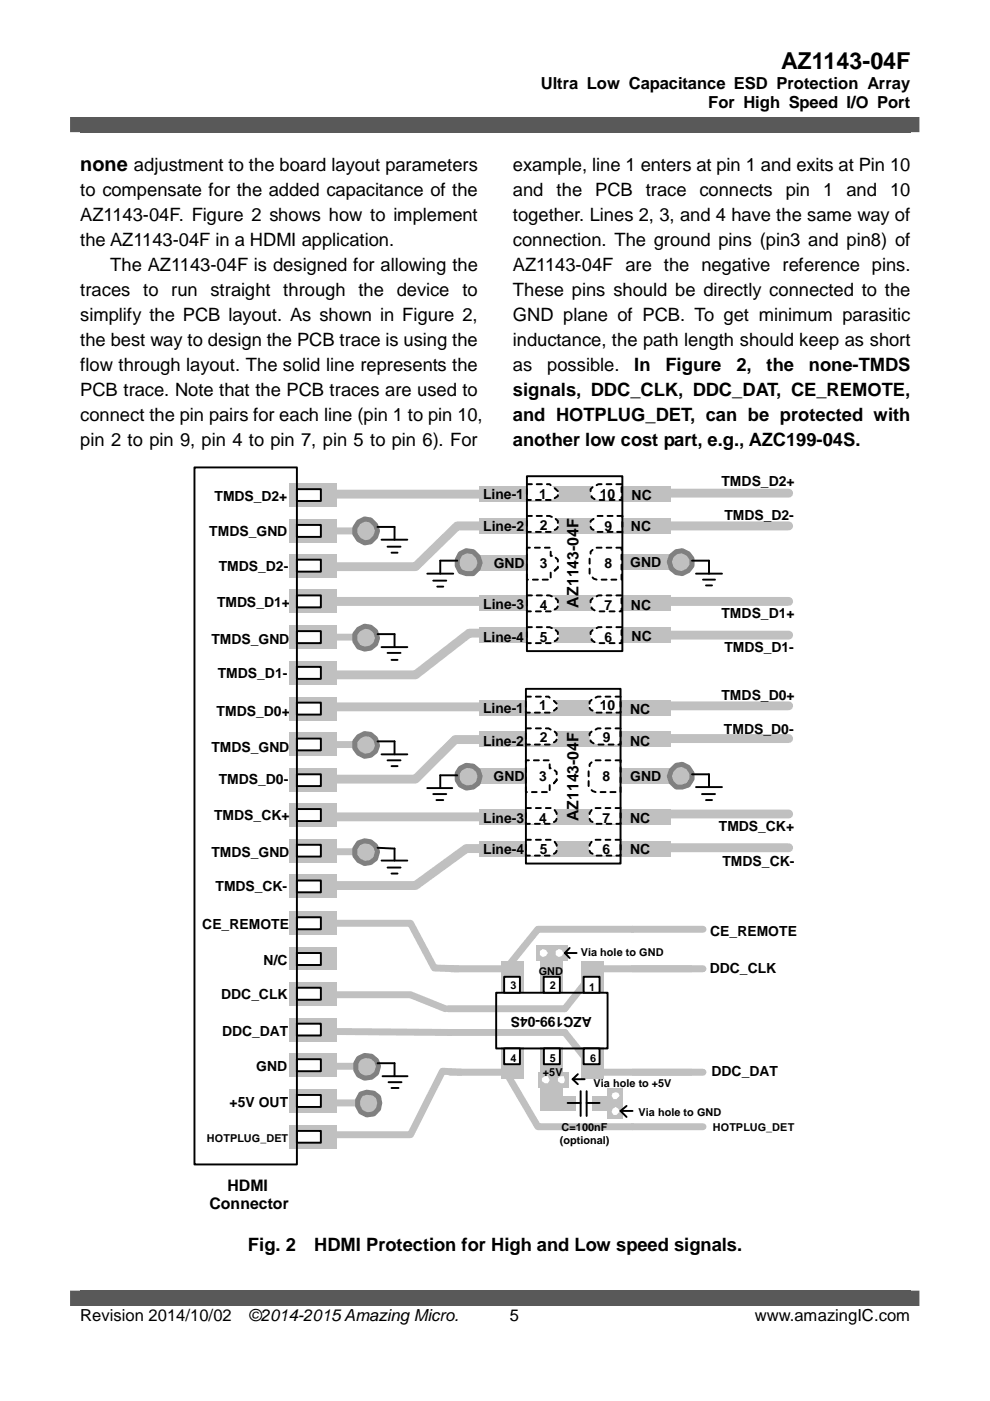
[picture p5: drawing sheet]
<svg xmlns="http://www.w3.org/2000/svg" width="210mm" height="297mm" viewBox="0 0 210 297" stroke-linecap="round" stroke-linejoin="round" font-family="sans-serif">
<g fill="#595959">
<path d="M14.9 24.8h180v3.2h-180z"/>
<path d="M17 24.8h176v3.2h-176z"/>
<path d="M14.9 273.6h180v3.3h-180z"/>
<path d="M17 273.6h176v3.3h-176z"/>
</g>
<path d="M132 117.4h10.1v3.4h-10.1z" fill-rule="evenodd" fill="#c0c0c0"/>
<g fill="none" stroke="#c0c0c0" stroke-width="1.9">
<path d="M71.4 104.8h30.2M101.6 111.5h-4.7l-8.8 8.6h-16.7M142.1 111.5h25.1M142.1 104.6h25.1M71.4 127.5h30.4M101.6 134.2h-2.1l-11.4 8.9h-16.7M142.1 127.5h25.1M142.1 134.7h25.1M71.4 149.9h30.2M101.6 156.8h-5.1l-8.4 8.4h-16.7M142.1 156.6h25.1M142.1 149.6h25.1"/>
<path d="M71.4 173.2h30.2M101.6 179.9h-2.8l-10.7 7.8h-16.7M142.1 172.6h25.1M142.1 179.7h25.1"/>
</g>
<path d="M61.3 102.4h10.1v5.1h-10.1z" fill-rule="evenodd" fill="#c0c0c0"/>
<path d="M62.9 103.7h5.1v2.5h-5.1z" fill-rule="evenodd" fill="#fff"/>
<path d="M62.9 103.7h5.1v2.5h-5.1z" fill="none" stroke="#000" stroke-width=".41"/>
<path d="M61.3 110h10.1v5.1h-10.1z" fill-rule="evenodd" fill="#c0c0c0"/>
<path d="M62.9 111.3h5.1v2.5h-5.1z" fill-rule="evenodd" fill="#fff"/>
<path d="M62.9 111.3h5.1v2.5h-5.1z" fill="none" stroke="#000" stroke-width=".41"/>
<path d="M61.3 117.4h10.1v5h-10.1z" fill-rule="evenodd" fill="#c0c0c0"/>
<path d="M62.9 118.7h5.1v2.5h-5.1z" fill-rule="evenodd" fill="#fff"/>
<path d="M62.9 118.7h5.1v2.5h-5.1z" fill="none" stroke="#000" stroke-width=".41"/>
<path d="M61.3 125h10.1v5h-10.1z" fill-rule="evenodd" fill="#c0c0c0"/>
<path d="M62.9 126.2h5.1v2.6h-5.1z" fill-rule="evenodd" fill="#fff"/>
<path d="M62.9 126.2h5.1v2.6h-5.1z" fill="none" stroke="#000" stroke-width=".41"/>
<path d="M61.3 132.6h10.1v5h-10.1z" fill-rule="evenodd" fill="#c0c0c0"/>
<path d="M62.9 133.8h5.1v2.6h-5.1z" fill-rule="evenodd" fill="#fff"/>
<path d="M62.9 133.8h5.1v2.6h-5.1z" fill="none" stroke="#000" stroke-width=".41"/>
<path d="M61.3 140.1h10.1v5.1h-10.1z" fill-rule="evenodd" fill="#c0c0c0"/>
<path d="M62.9 141.4h5.1v2.5h-5.1z" fill-rule="evenodd" fill="#fff"/>
<path d="M62.9 141.4h5.1v2.5h-5.1z" fill="none" stroke="#000" stroke-width=".41"/>
<path d="M61.3 147.7h10.1v5.1h-10.1z" fill-rule="evenodd" fill="#c0c0c0"/>
<path d="M62.9 149h5.1v2.5h-5.1z" fill-rule="evenodd" fill="#fff"/>
<path d="M62.9 149h5.1v2.5h-5.1z" fill="none" stroke="#000" stroke-width=".41"/>
<path d="M61.3 155.3h10.1v5.1h-10.1z" fill-rule="evenodd" fill="#c0c0c0"/>
<path d="M62.9 156.6h5.1v2.5h-5.1z" fill-rule="evenodd" fill="#fff"/>
<path d="M62.9 156.6h5.1v2.5h-5.1z" fill="none" stroke="#000" stroke-width=".41"/>
<path d="M61.3 162.9h10.1v5h-10.1z" fill-rule="evenodd" fill="#c0c0c0"/>
<path d="M62.9 164.2h5.1v2.5h-5.1z" fill-rule="evenodd" fill="#fff"/>
<path d="M62.9 164.2h5.1v2.5h-5.1z" fill="none" stroke="#000" stroke-width=".41"/>
<path d="M61.3 170.3h10.1v5h-10.1z" fill-rule="evenodd" fill="#c0c0c0"/>
<path d="M62.9 171.5h5.1v2.6h-5.1z" fill-rule="evenodd" fill="#fff"/>
<path d="M62.9 171.5h5.1v2.6h-5.1z" fill="none" stroke="#000" stroke-width=".41"/>
<path d="M61.3 177.8h10.1v5.1h-10.1z" fill-rule="evenodd" fill="#c0c0c0"/>
<path d="M62.9 179.1h5.1v2.5h-5.1z" fill-rule="evenodd" fill="#fff"/>
<path d="M62.9 179.1h5.1v2.5h-5.1z" fill="none" stroke="#000" stroke-width=".41"/>
<path d="M61.3 185.4h10.1v5.1h-10.1z" fill-rule="evenodd" fill="#c0c0c0"/>
<path d="M62.9 186.7h5.1v2.5h-5.1z" fill-rule="evenodd" fill="#fff"/>
<path d="M62.9 186.7h5.1v2.5h-5.1z" fill="none" stroke="#000" stroke-width=".41"/>
<path d="M61.3 193.2h10.1v5.1h-10.1z" fill-rule="evenodd" fill="#c0c0c0"/>
<path d="M62.9 194.5h5.1v2.5h-5.1z" fill-rule="evenodd" fill="#fff"/>
<path d="M62.9 194.5h5.1v2.5h-5.1z" fill="none" stroke="#000" stroke-width=".41"/>
<path d="M61.3 200.8h10.1v4.8h-10.1z" fill-rule="evenodd" fill="#c0c0c0"/>
<path d="M62.9 202.1h5.1v2.5h-5.1z" fill-rule="evenodd" fill="#fff"/>
<path d="M62.9 202.1h5.1v2.5h-5.1z" fill="none" stroke="#000" stroke-width=".41"/>
<path d="M61.3 208.2h10.1v5h-10.1z" fill-rule="evenodd" fill="#c0c0c0"/>
<path d="M62.9 209.4h5.1v2.6h-5.1z" fill-rule="evenodd" fill="#fff"/>
<path d="M62.9 209.4h5.1v2.6h-5.1z" fill="none" stroke="#000" stroke-width=".41"/>
<path d="M61.3 215.8h10.1v5h-10.1z" fill-rule="evenodd" fill="#c0c0c0"/>
<path d="M62.9 217h5.1v2.5h-5.1z" fill-rule="evenodd" fill="#fff"/>
<path d="M62.9 217h5.1v2.5h-5.1z" fill="none" stroke="#000" stroke-width=".41"/>
<path d="M61.3 223.4h10.1v5h-10.1z" fill-rule="evenodd" fill="#c0c0c0"/>
<path d="M62.9 224.6h5.1v2.5h-5.1z" fill-rule="evenodd" fill="#fff"/>
<path d="M62.9 224.6h5.1v2.5h-5.1z" fill="none" stroke="#000" stroke-width=".41"/>
<path d="M61.3 230.9h10.1v5.1h-10.1z" fill-rule="evenodd" fill="#c0c0c0"/>
<path d="M62.9 232.2h5.1v2.5h-5.1z" fill-rule="evenodd" fill="#fff"/>
<path d="M62.9 232.2h5.1v2.5h-5.1z" fill="none" stroke="#000" stroke-width=".41"/>
<path d="M61.3 238.5h10.1v5h-10.1z" fill-rule="evenodd" fill="#c0c0c0"/>
<path d="M62.9 239.8h5.1v2.5h-5.1z" fill-rule="evenodd" fill="#fff"/>
<path d="M41.2 99.1h21.7v147.8h-21.7zM62.9 239.8h5.1v2.5h-5.1z" fill="none" stroke="#000" stroke-width=".41"/>
<path d="M70.1 180.6h5.1" fill="none" stroke="#c0c0c0" stroke-width="1.5"/>
<path d="M76 178.7a2.58 2.58 0 0 1 4.1 1.9l-.5 1.5a2.48 2.48 0 0 1-3.7 .3 2.48 2.48 0 0 1 .1-3.7z" fill-rule="evenodd" fill="#c0c0c0"/>
<path d="M76 178.7a2.58 2.58 0 0 1 4.1 1.9l-.5 1.5a2.48 2.48 0 0 1-3.7 .3 2.48 2.48 0 0 1 .1-3.7z" fill="none" stroke="#808080" stroke-width="1.1"/>
<path d="M80.1 179.7l3.6 .2v2.6M80.9 182.5h5.5M82.2 183.9h2.7M83 185.2h1.3" fill="none" stroke="#000" stroke-width=".41"/>
<path d="M70.1 157.9h5.1" fill="none" stroke="#c0c0c0" stroke-width="1.5"/>
<path d="M76 156.2l1.3-.7 1.3 .2 1 .9 .5 1.5a2.48 2.48 0 0 1-2.2 2.2 2.48 2.48 0 0 1-2.7-1.6v-1.5z" fill-rule="evenodd" fill="#c0c0c0"/>
<path d="M76 156.2l1.3-.7 1.3 .2 1 .9 .5 1.5a2.48 2.48 0 0 1-2.2 2.2 2.48 2.48 0 0 1-2.7-1.6v-1.5z" fill="none" stroke="#808080" stroke-width="1.1"/>
<path d="M70.1 135.1h5.1" fill="none" stroke="#c0c0c0" stroke-width="1.5"/>
<circle cx="77.6" cy="135.2" r="2.49" fill="#c0c0c0"/>
<circle cx="77.6" cy="135.2" r="2.49" fill="none" stroke="#808080" stroke-width="1.1"/>
<path d="M80.1 134.5h3.6v2.7M80.9 137.2h5.5M82.2 138.4h2.7M83 139.9h1.3" fill="none" stroke="#000" stroke-width=".41"/>
<path d="M70.1 112.6h5.1" fill="none" stroke="#c0c0c0" stroke-width="1.5"/>
<path d="M76 110.7l1.3-.7a2.57 2.57 0 0 1 2.6 1.9 2.57 2.57 0 0 1-1.3 3 2.54 2.54 0 0 1-3.4-3z" fill-rule="evenodd" fill="#c0c0c0"/>
<path d="M76 110.7l1.3-.7a2.57 2.57 0 0 1 2.6 1.9 2.57 2.57 0 0 1-1.3 3 2.54 2.54 0 0 1-3.4-3z" fill="none" stroke="#808080" stroke-width="1.1"/>
<path d="M80.1 111.7h3.6v2.7M80.9 114.4h5.5M82.2 115.9h2.7M83 117.2h1.3M80.1 157.2h3.6v2.7M80.9 159.9h5.5M82.2 161.2h2.7M83 162.4h1.3" fill="none" stroke="#000" stroke-width=".41"/>
<path d="M70.6 195.7h16.4l5.1 9.5 5.1 .2M70.4 210.9h16.6l7.4 3M70.4 218.7l24.8 .2M95.1 218.9h24.7M70.4 226.1h4.8M97.8 227.3l-4-.2-6.8 13.5h-16.6" fill="none" stroke="#c0c0c0" stroke-width="1.5"/>
<circle cx="77.8" cy="226.2" r="2.48" fill="#c0c0c0"/>
<circle cx="77.8" cy="226.2" r="2.48" fill="none" stroke="#808080" stroke-width="1.1"/>
<path d="M80.1 225.4h3.6v2.8M81.1 228.2h5.3M82.4 229.4h2.7M83 230.7h1.5" fill="none" stroke="#000" stroke-width=".41"/>
<path d="M70.6 233.8h5" fill="none" stroke="#c0c0c0" stroke-width="1.5"/>
<path d="M76.5 231.9l1.3-.3 1.4 .2 1.1 .8a2.5 2.5 0 0 1-.6 3.2 2.5 2.5 0 0 1-3.2 0l-.7-1.3v-1.3z" fill-rule="evenodd" fill="#c0c0c0"/>
<path d="M76.5 231.9l1.3-.3 1.4 .2 1.1 .8a2.5 2.5 0 0 1-.6 3.2 2.5 2.5 0 0 1-3.2 0l-.7-1.3v-1.3z" fill="none" stroke="#808080" stroke-width="1.1"/>
<g fill="#c0c0c0">
<path d="M123.1 222.1h4.9v6.7h-4.9z" fill-rule="evenodd"/>
<path d="M114.5 222.1h4.8v13.4h-4.8z" fill-rule="evenodd"/>
<path d="M106.2 222.1h4.9v6.7h-4.9z" fill-rule="evenodd"/>
<path d="M123.1 203.8h4.9v6.7h-4.9z" fill-rule="evenodd"/>
<path d="M114.5 200.4h4.8v10.1h-4.8z" fill-rule="evenodd"/>
<path d="M106.2 203.8h4.9v6.7h-4.9z" fill-rule="evenodd"/>
</g>
<path d="M119.8 218.9l6.7 8.4h20M146.5 205.4h-20l-6.7 8.5h-24.8" fill="none" stroke="#c0c0c0" stroke-width="1.5"/>
<path d="M105.2 210.5h23.6v11.8h-23.6z" fill="none" stroke="#000" stroke-width=".41"/>
<path d="M106.9 207.1h3.3v3.4h-3.3z" fill-rule="evenodd" fill="#fff"/>
<path d="M106.9 207.1h3.3v3.4h-3.3z" fill="none" stroke="#000" stroke-width=".41"/>
<path d="M115.3 207.1h3.4v3.4h-3.4z" fill-rule="evenodd" fill="#fff"/>
<path d="M115.3 207.1h3.4v3.4h-3.4z" fill="none" stroke="#000" stroke-width=".41"/>
<path d="M106.9 222.3h3.3v3.3h-3.3z" fill-rule="evenodd" fill="#fff"/>
<path d="M106.9 222.3h3.3v3.3h-3.3z" fill="none" stroke="#000" stroke-width=".41"/>
<path d="M115.3 222.3h3.4v3.3h-3.4z" fill-rule="evenodd" fill="#fff"/>
<path d="M115.3 222.3h3.4v3.3h-3.4z" fill="none" stroke="#000" stroke-width=".41"/>
<path d="M123.7 222.3h3.4v3.3h-3.4z" fill-rule="evenodd" fill="#fff"/>
<path d="M123.7 222.3h3.4v3.3h-3.4z" fill="none" stroke="#000" stroke-width=".41"/>
<path d="M134.1 197h-20.1l-6.7 8.4M95.7 205.4h11.8" fill="none" stroke="#c0c0c0" stroke-width="1.5"/>
<path d="M123.7 207.1h3.4v3.4h-3.4z" fill-rule="evenodd" fill="#fff"/>
<path d="M123.7 207.1h3.4v3.4h-3.4z" fill="none" stroke="#000" stroke-width=".41"/>
<path d="M134.1 197h15M134.1 205.4h15M95.5 227.3h11.8l6.7 11.6h35.1M134.1 227.3h15" fill="none" stroke="#c0c0c0" stroke-width="1.5"/>
<g fill="#c0c0c0">
<path d="M118.7 232.4h3.3v3.1h-3.3z" fill-rule="evenodd"/>
<path d="M125.4 232.4h3.4v3.1h-3.4z" fill-rule="evenodd"/>
</g>
<path d="M120.4 233.8h2.7M123.1 231.4v5.2M124.4 231.4v5.2M124.4 233.8h2.7" fill="none" stroke="#000" stroke-width=".41"/>
<path d="M128.8 230.7h3.4v6.5h-3.4z" fill-rule="evenodd" fill="#c0c0c0"/>
<g fill="#fff">
<path d="M129.9 235.1l.6-.4 .6 .4 .3 .7-.7 .6h-.6l-.4-.6z" fill-rule="evenodd"/>
<path d="M129.9 231.8l.6-.2 .6 .2 .3 .6-.7 .6h-.6l-.4-.6z" fill-rule="evenodd"/>
</g>
<path d="M131.6 235.5h2.5M132.8 234.5l-1.2 1 1.2 1.3" fill="none" stroke="#000" stroke-width=".41"/>
<path d="M113.6 200.4h6.8v3.4h-6.8z" fill-rule="evenodd" fill="#c0c0c0"/>
<g fill="#fff">
<path d="M114.5 201.6l.6-.4 .6 .2 .5 .7-.5 .6-.6 .2-.6-.4z" fill-rule="evenodd"/>
<path d="M117.8 201.6l.7-.4 .6 .2 .4 .7-.4 .6-.6 .2-.7-.4z" fill-rule="evenodd"/>
</g>
<path d="M114 227.3h6.6v3.4h-6.6z" fill-rule="evenodd" fill="#c0c0c0"/>
<g fill="#fff">
<path d="M114.9 228.6l.6-.4h.7l.3 .8-.3 .7h-.7l-.6-.5z" fill-rule="evenodd"/>
<path d="M118.3 228.6l.6-.4h.6l.3 .8-.3 .7h-.6l-.6-.5z" fill-rule="evenodd"/>
</g>
<path d="M119.8 202.1h2.5M120.8 201l-1 1.1 1 1M121.4 228.8h2.6M122.5 227.8l-1.1 1 1.1 1.1" fill="none" stroke="#000" stroke-width=".41"/>
<g fill="#c0c0c0">
<path d="M101.6 117.6h10.1v3.4h-10.1z" fill-rule="evenodd"/>
<path d="M101.6 103.1h40.5v3.3h-40.5z" fill-rule="evenodd"/>
<path d="M101.6 109.8h40.5v3.4h-40.5z" fill-rule="evenodd"/>
<path d="M101.6 126.2h40.5v3.4h-40.5z" fill-rule="evenodd"/>
<path d="M101.6 133h40.5v3.4h-40.5z" fill-rule="evenodd"/>
</g>
<path d="M111.7 102.7h4.8l2 1.7-.2 .8-.9 .6-.9 .2h-4.8z" fill-rule="evenodd" fill="#fff"/>
<path d="M111.7 105.8v.2h.9M111.7 102.7h1.1M111.7 103.7v1.1M113.6 106h1.1M113.8 102.7h1.1M115.7 106h1.1M116 102.7h.5l.3 .2M117.6 103.5l.7 .6M118.3 105v.2l-.7 .4" fill="none" stroke="#000" stroke-width=".41"/>
<path d="M111.7 109.4h4.8l1.1 .4 .7 .6 .2 1.1-.5 .6-.6 .5-1.1 .2h-4.6z" fill-rule="evenodd" fill="#fff"/>
<path d="M111.7 112.6v.2h.9M111.7 109.4h1.1M111.7 110.4v1.1M113.6 112.8h1.1M113.8 109.4h1.1M115.7 112.8h1.1M116 109.4h.5l.5 .2M117.8 110l.5 .4v.5M118.3 111.7l-.3 .4-.4 .3" fill="none" stroke="#000" stroke-width=".41"/>
<path d="M111.7 126.2h4.8l1.1 .5 .7 .6 .2 1.1-.5 .6-.6 .4-1.1 .2h-4.6z" fill-rule="evenodd" fill="#fff"/>
<path d="M111.7 129.4v.2h.9M111.7 126.2h1.1M111.7 127.3v1.1M113.6 129.6h1.1M113.8 126.2h1.1M115.7 129.6h1.1M116 126.2h.5l.5 .2M117.8 126.9l.5 .4v.4M118.3 128.6l-.3 .4-.4 .2" fill="none" stroke="#000" stroke-width=".41"/>
<path d="M111.7 133h4.8l1.1 .4 .7 .6 .2 .9-.5 .8-.6 .4-1.1 .3h-4.6z" fill-rule="evenodd" fill="#fff"/>
<path d="M111.7 136.1v.3h.9M111.7 133h1.1M111.7 134v1.1M113.6 136.4h1.1M113.8 133h1.1M115.7 136.4h1.1M116 133h.5l.5 .2M117.8 133.6l.5 .4v.5M118.3 135.3l-.3 .4-.4 .2" fill="none" stroke="#000" stroke-width=".41"/>
<path d="M111.7 116.1h5.1v1.8a1.67 1.67 0 0 1 1.7 1.6 1.67 1.67 0 0 1-1.7 1.7v1.7h-5.1z" fill-rule="evenodd" fill="#fff"/>
<path d="M111.7 117.6v1.1M111.7 119.7v1.1M112.4 116.1h-.7v.5M113.4 116.1h1.1M115.5 116.1h1M116.8 117v.9h.2M117.8 118.2l.5 .5v.4M111.7 121.8v1.1h.2M113 122.9h1M115.1 122.9h1.1M116.8 121.4v1M118.3 120.1v.3l-.7 .6 .7-.6" fill="none" stroke="#000" stroke-width=".41"/>
<path d="M125.2 110.4l1.7-1h5.1v3.4h-4.9l-1-.2-.7-.5-.2-.6z" fill-rule="evenodd" fill="#fff"/>
<path d="M125.2 111.7l.2 .4 .5 .3M125.9 110l-.7 .4v.3M126.7 109.4h1.1M126.7 112.8h1.1M128.8 109.4h1.1M128.8 112.8h1.1M130.9 109.4h1.1v.2M130.9 112.8h1.1M132 110.7v1" fill="none" stroke="#000" stroke-width=".41"/>
<path d="M125.2 127.3l.7-.6 1-.5h4.9v3.4h-4.7l-1-.2-.7-.4-.2-.6z" fill-rule="evenodd" fill="#fff"/>
<path d="M125.4 128.8v.2l.7 .4M125.6 126.9l-.4 .4v.4M127.1 129.6h1M127.6 126.2h-.7l-.4 .2M128.6 126.2h1M129.2 129.6h1.1M130.7 126.2h1.1M131.8 129v.6h-.4M131.8 126.9v1" fill="none" stroke="#000" stroke-width=".41"/>
<path d="M125.2 134l.7-.6 1-.4h4.9v3.4h-4.7l-1-.3-.7-.4z" fill-rule="evenodd" fill="#fff"/>
<path d="M125.4 135.5v.2l.7 .4M125.6 133.6l-.4 .4v.5M127.1 136.4h1M127.6 133h-.7l-.4 .2M128.6 133h1M129.2 136.4h1.1M130.7 133h1.1M131.8 135.7v.7h-.4M131.8 133.6v1.1" fill="none" stroke="#000" stroke-width=".41"/>
<path d="M125.2 103.7l.7-.6 1-.4h4.9v3.3h-4.7l-1-.2-.7-.4-.2-.6z" fill-rule="evenodd" fill="#fff"/>
<path d="M125.4 105.2v.2l.7 .4M125.6 103.3l-.4 .4v.4M127.1 106h1M127.6 102.7h-.7l-.4 .2M128.6 102.7h1M129.2 106h1.1M130.7 102.7h1.1M131.8 105.4v.6h-.4M131.8 103.3v1.1" fill="none" stroke="#000" stroke-width=".41"/>
<path d="M125.2 117l.7-.6 .8-.3h5.1v6.8h-5.1l-.8-.2-.7-.7-.2-.8v-3.3z" fill-rule="evenodd" fill="#fff"/>
<g fill="none" stroke="#000" stroke-width=".41">
<path d="M111.7 101h20.3v37h-20.3zM125 118.4v1.1M125.6 116.6l-.4 .4v.4M126.5 116.1h1.1M128.6 116.1h1M130.7 116.1h1.1v.5M131.8 117.6v1.1M131.8 119.7v1.1M125 120.6v1M125.6 122.4l.3 .3 .6 .2M127.6 122.9h1M129.6 122.9h1.1"/>
<path d="M131.8 121.8v1.1"/>
</g>
<path d="M97.6 117.4l1.2-.6a2.59 2.59 0 0 1 2.8 1.8 2.59 2.59 0 0 1-1.3 3h-1.5l-1.2-.4-.7-1.3v-1.2z" fill-rule="evenodd" fill="#c0c0c0"/>
<path d="M97.6 117.4l1.2-.6a2.59 2.59 0 0 1 2.8 1.8 2.59 2.59 0 0 1-1.3 3h-1.5l-1.2-.4-.7-1.3v-1.2z" fill="none" stroke="#808080" stroke-width="1.1"/>
<path d="M96.9 118.9h-3.6v2.7M90.6 121.6h5.5M91.9 123.1h2.7M92.7 124.4h1.3" fill="none" stroke="#000" stroke-width=".41"/>
<circle cx="144.3" cy="119.2" r="2.43" fill="#c0c0c0"/>
<circle cx="144.3" cy="119.2" r="2.43" fill="none" stroke="#808080" stroke-width="1.1"/>
<path d="M146.7 118.9h3.6v2.7M147.6 121.6h5.5M149.1 122.9h2.5M149.7 124.1h1.3" fill="none" stroke="#000" stroke-width=".41"/>
<g fill="#c0c0c0">
<path d="M131.8 162.9h10.3v3.3h-10.3z" fill-rule="evenodd"/>
<path d="M101.6 162.9h10.1v3.3h-10.1z" fill-rule="evenodd"/>
<path d="M101.6 148.4h40.5v3.3h-40.5z" fill-rule="evenodd"/>
<path d="M101.6 155.1h40.5v3.4h-40.5z" fill-rule="evenodd"/>
<path d="M101.6 171.5h40.5v3.4h-40.5z" fill-rule="evenodd"/>
<path d="M101.6 178.3h40.5v3.3h-40.5z" fill-rule="evenodd"/>
</g>
<path d="M111.5 147.7h4.8l2 1.7-.3 .8-.8 .7-1 .2h-4.7z" fill-rule="evenodd" fill="#fff"/>
<path d="M111.5 150.9v.2h.9M111.5 147.7h1.1M111.5 148.8v1.1M113.4 151.1h1.1M113.6 147.7h1.1M115.5 151.1h1M115.7 147.7h.6l.2 .2M117.4 148.6l.6 .6M118 150.1v.1l-.6 .5" fill="none" stroke="#000" stroke-width=".41"/>
<path d="M111.5 154.4h4.8l1.1 .5 .6 .6 .3 1.1-1.1 1-1 .3h-4.7z" fill-rule="evenodd" fill="#fff"/>
<path d="M111.5 157.6v.3h.9M111.5 154.4h1.1M111.5 155.5v1.1M113.4 157.9h1.1M113.6 154.4h1.1M115.5 157.9h1M115.7 154.4h.6l.5 .3M117.6 155.1l.4 .4v.4M118 156.8l-.2 .4-.4 .2" fill="none" stroke="#000" stroke-width=".41"/>
<path d="M111.5 171.3h4.8l1.1 .2 .6 .9-.2 1.7-.6 .4-1 .2h-4.7z" fill-rule="evenodd" fill="#fff"/>
<path d="M111.5 174.5v.2h.9M111.5 171.3h1.1M111.5 172.4v1M113.4 174.7h1.1M113.6 171.3h1.1M115.5 174.7h1M115.7 171.3h1.1M117.6 171.7l.4 .9M118 173.6l-.2 .5-.4 .2" fill="none" stroke="#000" stroke-width=".41"/>
<path d="M111.5 178.1h4.8l1.1 .2 .6 .8-.2 1.7-.6 .4-1 .2h-4.7z" fill-rule="evenodd" fill="#fff"/>
<path d="M111.5 178.1h1.1M111.5 179.1v1.1M113.6 178.1h1.1M115.7 178.1h1.1M117.6 178.5l.4 .8M111.5 181.2v.2h.9M113.4 181.4h1.1M115.5 181.4h1M118 180.4l-.2 .4-.4 .2" fill="none" stroke="#000" stroke-width=".41"/>
<path d="M111.5 161.2h5v1.7a1.67 1.67 0 0 1 1.8 1.7 1.67 1.67 0 0 1-1.8 1.6v1.7h-5z" fill-rule="evenodd" fill="#fff"/>
<path d="M111.5 162.7v1M111.5 164.8v1.1M111.5 166.9v1h.2M112.1 161.2h-.6v.4M112.8 167.9h1M113.2 161.2h1.1M114.9 167.9h1.1M115.3 161.2h1M116.5 162.1v.8h.3M116.5 166.5v1M117.6 163.3l.4 .4v.5M118 165.2v.2l-.6 .7 .6-.7" fill="none" stroke="#000" stroke-width=".41"/>
<path d="M125 155.5l.6-.6 1.1-.5h4.9v3.5h-4.7l-1-.3-.7-.4-.2-.6z" fill-rule="evenodd" fill="#fff"/>
<path d="M125.2 157v.2l.7 .4M125.4 155.1l-.4 .4v.4M126.9 157.9h1.1M127.3 154.4h-.6l-.4 .3M128.4 154.4h1M129 157.9h1.1M130.5 154.4h1.1M131.6 157.2v.7h-.5M131.6 155.1v1.1" fill="none" stroke="#000" stroke-width=".41"/>
<path d="M125.6 171.5l1.1-.2h4.9v3.4h-4.7l-1-.2-.7-.4-.4-.9 .2-.8z" fill-rule="evenodd" fill="#fff"/>
<path d="M125 173.6l.2 .5 .4 .2M125.4 171.7l-.4 .9M126.3 171.3h1M126.5 174.7h1.1M128.4 171.3h1M128.6 174.7h1M130.5 171.3h1.1M131.6 174.5v.2h-.9M131.6 172.4v1" fill="none" stroke="#000" stroke-width=".41"/>
<path d="M125.6 178.3l1.1-.2h4.9v3.3h-4.7l-1-.2-.7-.4-.4-.9 .2-.8z" fill-rule="evenodd" fill="#fff"/>
<path d="M125.4 178.5l-.4 .8M126.3 178.1h1M128.4 178.1h1M130.5 178.1h1.1M131.6 179.1v1.1M125 180.4l.2 .4 .4 .2M126.5 181.4h1.1M128.6 181.4h1M131.6 181.2v.2h-.9" fill="none" stroke="#000" stroke-width=".41"/>
<path d="M125 148.8l.6-.6 1.1-.5h4.9v3.4h-4.7l-1-.2-.7-.4-.4-.6z" fill-rule="evenodd" fill="#fff"/>
<path d="M125 150.1l.2 .4 .4 .2M125.4 148.4l-.4 .4v.4M126.5 151.1h1.1M127.3 147.7h-.6l-.4 .2M128.4 147.7h1M128.6 151.1h1M130.5 147.7h1.1M131.6 150.9v.2h-.9M131.6 148.8v1.1" fill="none" stroke="#000" stroke-width=".41"/>
<path d="M125 162.1l.6-.7 .9-.2h5.1v6.7h-5.1l-.9-.2-.6-.6-.2-.9v-3.3z" fill-rule="evenodd" fill="#fff"/>
<g fill="none" stroke="#000" stroke-width=".41">
<path d="M111.5 146h20.1v37.1h-20.1zM124.8 163.5v1.1M124.8 165.6v1.1M125.4 161.6l-.4 .5v.3M125.4 167.5l.9 .4M126.3 161.2h1M127.3 167.9h1.1M128.4 161.2h1M129.4 167.9h1.1M130.5 161.2h1.1v.4M131.6 162.7v1M131.6 164.8v1.1"/>
<path d="M131.6 166.9v1"/>
</g>
<circle cx="99.3" cy="164.7" r="2.48" fill="#c0c0c0"/>
<circle cx="99.3" cy="164.7" r="2.48" fill="none" stroke="#808080" stroke-width="1.1"/>
<path d="M90.6 167.1h5.3M91.9 168.4h2.7M92.5 169.6h1.5M96.9 164.4h-3.6v2.7" fill="none" stroke="#000" stroke-width=".41"/>
<circle cx="144.4" cy="164.5" r="2.48" fill="#c0c0c0"/>
<circle cx="144.4" cy="164.5" r="2.48" fill="none" stroke="#808080" stroke-width="1.1"/>
<path d="M146.7 164.2h3.6v2.7M147.6 166.9h5.5M148.8 168.4h2.8M149.7 169.6h1.3" fill="none" stroke="#000" stroke-width=".41"/>
<text font-size="5" x="165.6" y="14.6">AZ1143-04F</text>
<text font-size="4.2" x="17" y="36.3">none adjustment to the board layout parameters</text>
<g font-size="3.9">
<text x="17" y="41.6">to compensate for the added capacitance of the</text>
<text x="108.8" y="36.3">example, line 1 enters at pin 1 and exits at Pin 10</text>
<text x="108.8" y="41.6">and</text>
<text x="118" y="41.6">the</text>
<text x="126.2" y="41.6">PCB</text>
<text x="136.9" y="41.6">trace</text>
<text x="148.3" y="41.6">connects</text>
<text x="166.6" y="41.6">pin</text>
<text x="174.5" y="41.6">1</text>
<text x="179.5" y="41.6">and</text>
<text x="188.7" y="41.6">10</text>
<text x="17" y="46.9">AZ1143-04F. Figure 2 shows how to implement</text>
<text x="108.8" y="46.9">together. Lines 2, 3, and 4 have the same way of</text>
<text x="17" y="52.2">the AZ1143-04F in a HDMI application.</text>
<text x="108.8" y="52.2">connection. The ground pins (pin3 and pin8) of</text>
<text x="23.4" y="57.5">The AZ1143-04F is designed for allowing the</text>
<text x="108.8" y="57.5">AZ1143-04F are the negative reference pins.</text>
<text x="17" y="62.8">traces to run</text>
<text x="44.7" y="62.8">straight through the device</text>
<text x="98" y="62.8">to</text>
<text x="108.8" y="62.8">These pins should be directly connected to the</text>
<text x="17" y="68.1">simplify the PCB layout. As shown in Figure 2,</text>
<text x="108.8" y="68.1">GND plane of PCB. To get minimum parasitic</text>
<text x="17" y="73.4">the best way to design the PCB trace is using the</text>
<text x="108.8" y="73.4">inductance, the path length should keep as short</text>
<text x="17" y="78.7">flow through layout. The solid line represents the</text>
<text x="17" y="83.9">PCB trace. Note that the PCB traces are used to</text>
<text x="108.8" y="78.7">as</text>
<text x="108.8" y="83.9">signals, DDC_CLK, DDC_DAT, CE_REMOTE,</text>
<text x="116" y="78.7">possible.</text>
<text x="134.5" y="78.7">In</text>
<text x="141.1" y="78.7">Figure</text>
<text x="156.1" y="78.7">2,</text>
<text x="162.5" y="78.7">the</text>
<text x="171.5" y="78.7">none-TMDS</text>
<text x="17" y="89.2">connect the pin pairs for each line (pin 1 to pin 10,</text>
<text x="108.8" y="89.2">and HOTPLUG_DET, can be protected with</text>
<text x="17" y="94.5">pin 2 to pin 9, pin 4 to pin 7, pin 5 to pin 6). For</text>
<text x="108.8" y="94.5">another low cost part, e.g., AZC199-04S.</text>
<text x="52.6" y="265.3">Fig. 2</text>
<text x="66.6" y="265.3">HDMI Protection for High and Low speed signals.</text>
</g>
<g font-size="3.5">
<text x="114.6" y="18.9">Ultra Low Capacitance ESD Protection Array</text>
<text x="150.2" y="22.9">For High Speed I/O Port</text>
<text x="17" y="280.1">Revision 2014/10/02</text>
<text x="52.7" y="280.1">©2014-2015 Amazing Micro.</text>
<text x="108.1" y="280.2">5</text>
<text x="160.1" y="280.2">www.amazingIC.com</text>
</g>
<g font-size="3.4">
<text x="122.7" y="128.8" transform="rotate(-90 122.7 128.8)">AZ1143-04F</text>
<text x="122.7" y="174.2" transform="rotate(-90 122.7 174.2)">AZ1143-04F</text>
<text x="44.4" y="256.4">Connector</text>
<text x="48.3" y="252.4">HDMI</text>
</g>
<g font-size="3">
<text x="45.5" y="106.3">TMDS_D2+</text>
<text x="102.4" y="105.9">Line-1</text>
<text x="114.3" y="105.9">1</text>
<text x="127.2" y="105.7">10</text>
<text x="133.9" y="106">NC</text>
<text x="153" y="103.1">TMDS_D2+</text>
<text x="44.4" y="113.7">TMDS_GND</text>
<text x="102.4" y="112.6">Line-2</text>
<text x="114.4" y="112.4">2</text>
<text x="128.2" y="112.5">9</text>
<text x="133.8" y="112.6">NC</text>
<text x="153.6" y="110.3">TMDS_D2-</text>
<text x="46.4" y="121">TMDS_D2-</text>
<text x="104.7" y="120.4">GND</text>
<text x="114.4" y="120.4">3</text>
<text x="128.2" y="120.4">8</text>
<text x="133.6" y="120.3">GND</text>
<text x="46" y="128.7">TMDS_D1+</text>
<text x="102.4" y="129.2">Line-3</text>
<text x="114.4" y="129.3">4</text>
<text x="128.2" y="129.4">7</text>
<text x="133.8" y="129.3">NC</text>
<text x="153" y="131.1">TMDS_D1+</text>
<text x="44.8" y="136.6">TMDS_GND</text>
<text x="102.4" y="136.1">Line-4</text>
<text x="114.4" y="136.1">5</text>
<text x="128.2" y="136.1">6</text>
<text x="133.9" y="136">NC</text>
<text x="46.2" y="143.7">TMDS_D1-</text>
<text x="153.6" y="138.3">TMDS_D1-</text>
<text x="153" y="148.4">TMDS_D0+</text>
<text x="45.9" y="151.7">TMDS_D0+</text>
<text x="102.4" y="151.2">Line-1</text>
<text x="114.3" y="150.6">1</text>
<text x="127.2" y="150.6">10</text>
<text x="133.6" y="151.3">NC</text>
<text x="153.5" y="155.5">TMDS_D0-</text>
<text x="44.8" y="159.3">TMDS_GND</text>
<text x="102.4" y="158.1">Line-2</text>
<text x="114.4" y="157.3">2</text>
<text x="127.8" y="157.3">9</text>
<text x="133.6" y="158.1">NC</text>
<text x="46.4" y="166.2">TMDS_D0-</text>
<text x="104.6" y="165.7">GND</text>
<text x="114.3" y="165.7">3</text>
<text x="127.7" y="165.6">8</text>
<text x="133.6" y="165.7">GND</text>
<text x="45.4" y="173.9">TMDS_CK+</text>
<text x="102.4" y="174.5">Line-3</text>
<text x="114.3" y="174.4">4</text>
<text x="127.7" y="174.5">7</text>
<text x="133.6" y="174.4">NC</text>
<text x="152.4" y="176.2">TMDS_CK+</text>
<text x="44.8" y="181.7">TMDS_GND</text>
<text x="102.4" y="181.1">Line-4</text>
<text x="114.4" y="181.1">5</text>
<text x="127.7" y="181.1">6</text>
<text x="133.6" y="181.1">NC</text>
<text x="153.2" y="183.5">TMDS_CK-</text>
<text x="45.7" y="188.9">TMDS_CK-</text>
<text x="42.9" y="196.9">CE_REMOTE</text>
<text x="150.6" y="198.4">CE_REMOTE</text>
<text x="55.9" y="204.5">N/C</text>
<text x="150.5" y="206.4">DDC_CLK</text>
<text x="46.9" y="211.9">DDC_CLK</text>
<text x="125.5" y="215.6" transform="rotate(-180 125.5 215.6)">AZC199-04S</text>
<text x="47.1" y="219.6">DDC_DAT</text>
<text x="54.3" y="227.1">GND</text>
<text x="150.9" y="228.1">DDC_DAT</text>
<text x="48.7" y="234.8">+5V OUT</text>
</g>
<g font-size="2.3">
<text x="123.1" y="202.7">Via hole to GND</text>
<text x="108.2" y="209.8">3</text>
<text x="114.3" y="206.7">GND</text>
<text x="116.5" y="209.8">2</text>
<text x="124.9" y="210">1</text>
<text x="108.2" y="225.1">4</text>
<text x="116.5" y="225.1">5</text>
<text x="125.1" y="225.1">6</text>
<text x="115.1" y="228.1">+5V</text>
<text x="125.9" y="230.4">Via hole to +5V</text>
<text x="119" y="239.9">C=100nF</text>
<text x="135.4" y="236.5">Via hole to GND</text>
<text x="151.2" y="239.9">HOTPLUG_DET</text>
<text x="43.9" y="242.1">HOTPLUG_DET</text>
<text x="118.7" y="242.6">(optional)</text>
</g>
</svg>
